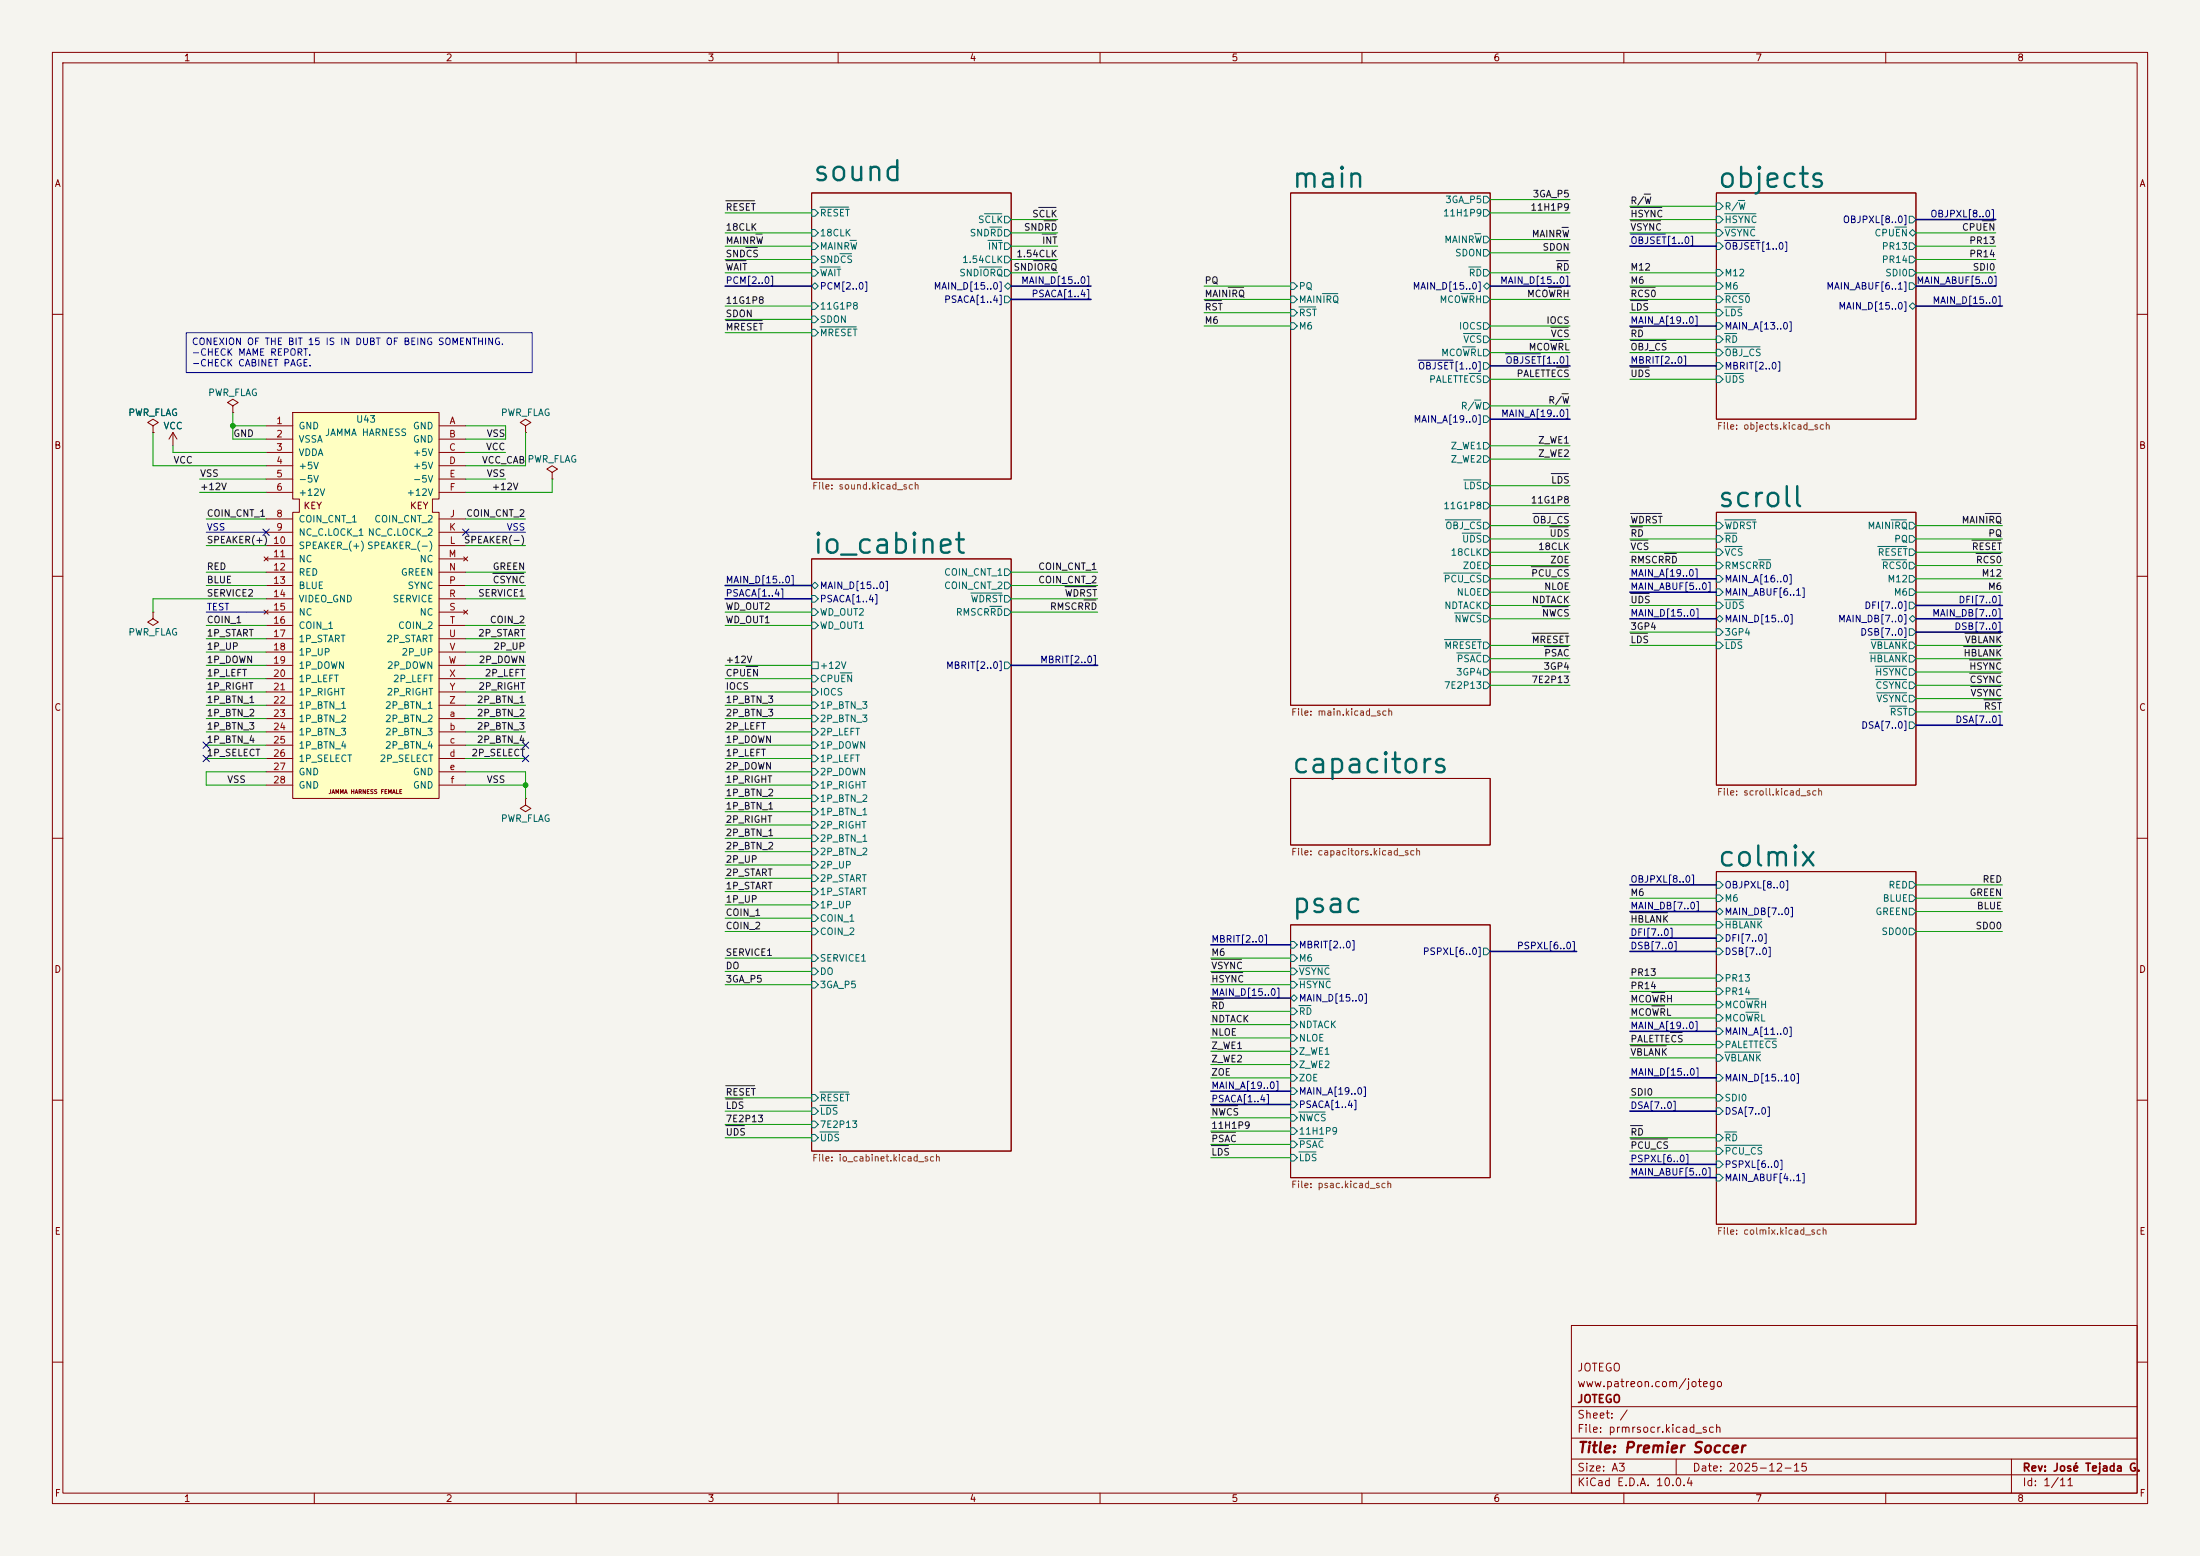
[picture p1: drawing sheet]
<svg xmlns="http://www.w3.org/2000/svg" width="420mm" height="297mm" viewBox="0 0 420 297" stroke-linecap="round" stroke-linejoin="round" font-family="sans-serif">
<path d="M0 0h420v297h-420z" fill="#f5f4ef" stroke="#f5f4ef" stroke-width=".19"/>
<g fill="none" stroke="#840000" stroke-width=".19">
<path d="M10 10h400v277h-400zM12 12h396v273h-396zM60 10v2M110 10v2M160 10v2M210 10v2M260 10v2M310 10v2M360 10v2M154.9 36.8h38.1v54.6h-38.1zM246.4 36.8h38.1v97.8h-38.1zM327.7 36.8h38.1v43.2h-38.1z"/>
<path d="M10 60h2M408 60h2M29.2 81.3l1-.7-1-.6-1 .6 1 .7v1.3M29.2 82.6h.1M33 82.6l-.7 1.2M33 82.6l.8 1.2M33 82.6v2.5M100.3 81.3l1-.7-1-.6-1 .6 1 .7v1.3M100.3 82.6h.1M105.4 90.2l1-.7-1-.6-1 .6 1 .7v1.2M105.4 91.4h.1M327.7 97.8h38.1v52.1h-38.1z"/>
<path d="M10 110h2M29.2 116.8v1.3l1 .6-1 .7-1-.7 1-.6M29.2 116.8h.1M154.9 106.7h38.1v113h-38.1zM408 110h2M10 160h2M100.3 152.4v1.3l1 .6-1 .6-1-.6 1-.6M100.3 152.4h.1M246.4 148.6h38.1v12.7h-38.1zM408 160h2M246.4 176.5h38.1v48.3h-38.1zM327.7 166.4h38.1v67.3h-38.1z"/>
<path d="M10 210h2M408 210h2M300 253h108v32h-108zM10 260h2M300 278.5h108M300 274.5h108M300 268.5h108M320 278.5v3M384 278.5v6.5M408 260h2M60 285v2M110 285v2"/>
<path d="M160 285v2M210 285v2M260 285v2M300 281.5h108M310 285v2M360 285v2"/>
</g>
<g fill="none" stroke="#006464" stroke-width=".19">
<path d="M156.5 39.5h5.5M283.2 37.5h.6l.7 .6-.7 .6h-.6zM327.7 38.7h.6l.6 .7-.6 .6h-.6zM331.8 38.3h1.2M154.9 40h.7l.6 .6-.6 .7h-.7zM154.9 43.8h.7l.6 .7-.6 .6h-.7zM154.9 54.6l.7-.6 .6 .6-.6 .6zM154.9 57.8h.7l.6 .6-.6 .7h-.7zM154.9 48.9h.7l.6 .6-.6 .7h-.7zM154.9 51.4h.7l.6 .7-.6 .6h-.7zM154.9 46.4h.7l.6 .6-.6 .6h-.7zM156.5 51h3.9"/>
<path d="M160.3 48.4h2.3M162.3 45.9h1.2M187 51h4.2M187.9 40.8h3.3M188.6 45.9h2.6M189 43.3h2.2M191.8 43.8h.6l.6 .7-.6 .6h-.6zM191.8 41.3h.6l.6 .6-.6 .6h-.6zM191.8 48.9h.6l.6 .6-.6 .7h-.6zM191.8 46.4h.6l.6 .6-.6 .6h-.6zM191.8 51.4h.6l.6 .7-.6 .6h-.6zM191.8 56.5h.6l.6 .7-.6 .6h-.6z"/>
<path d="M192.4 54l.6 .6-.6 .6-.6-.6zM246.4 56.5h.6l.6 .7-.6 .6h-.6zM246.4 54h.6l.6 .6-.6 .6h-.6zM246.4 59.1h.6l.6 .6-.6 .6h-.6zM248 58.6h3.2M252.4 56h3M278.9 56h2.5M280.4 51h2.3M281.5 44.6h1.2M283.2 51.4h.6l.7 .7-.7 .6h-.6zM283.2 56.5h.6l.7 .7-.7 .6h-.6zM283.2 40h.6l.7 .6-.7 .7h-.6z"/>
<path d="M283.2 45.1h.6l.7 .6-.7 .7h-.6zM283.2 47.6h.6l.7 .7-.7 .6h-.6zM283.8 54l.7 .6-.7 .6-.6-.6zM327.7 41.3h.6l.6 .6-.6 .6h-.6zM327.7 43.8h.6l.6 .7-.6 .6h-.6zM327.7 54h.6l.6 .6-.6 .6h-.6zM327.7 56.5h.6l.6 .7-.6 .6h-.6zM327.7 46.4h.6l.6 .6-.6 .6h-.6zM327.7 51.4h.6l.6 .7-.6 .6h-.6zM327.7 59.1h.6l.6 .6-.6 .6h-.6zM329.2 40.8h6M329.2 43.3h5.8"/>
<path d="M329.2 56h4.8M329.2 58.6h3.3M361.7 43.3h2.3M364.5 44.5l.6-.7 .7 .7-.7 .6zM364.5 46.4h.6l.7 .6-.7 .6h-.6zM364.5 48.9h.6l.7 .6-.7 .7h-.6zM364.5 41.3h.6l.7 .6-.7 .6h-.6zM364.5 51.4h.6l.7 .7-.7 .6h-.6zM364.5 58.4l.6-.6 .7 .6-.7 .7zM364.5 54h.6l.7 .6-.7 .6h-.6zM154.9 60.3h.7l.6 .7-.6 .6h-.7zM154.9 62.9h.7l.6 .6-.6 .6h-.7z"/>
<path d="M156.5 62.4h7M246.4 61.6h.6l.6 .6-.6 .7h-.6zM279.2 66.2h2.5M279.4 63.7h3.3M280.5 71.3h2.2M281.5 76.4h1.2M283.2 76.8h.6l.7 .7-.7 .6h-.6zM283.2 79.4h.6l.7 .6-.7 .6h-.6zM283.2 69.2h.6l.7 .7-.7 .6h-.6zM283.2 61.6h.6l.7 .6-.7 .7h-.6zM283.2 64.1h.6l.7 .7-.7 .6h-.6zM283.2 71.8h.6l.7 .6-.7 .6h-.6z"/>
<path d="M283.2 66.7h.6l.7 .6-.7 .6h-.6zM327.7 61.6h.6l.6 .6-.6 .7h-.6zM327.7 64.1h.6l.6 .7-.6 .6h-.6zM327.7 66.7h.6l.6 .6-.6 .6h-.6zM327.7 71.8h.6l.6 .6-.6 .6h-.6zM327.7 69.2h.6l.6 .7-.6 .6h-.6zM329.2 63.7h2.3M329.2 66.2h6.8M329.2 71.3h3.6M275.9 99.2h6.8M279.4 91.6h3.3M283.2 99.7h.6l.7 .6-.7 .7h-.6z"/>
<path d="M283.2 84.5h.6l.7 .6-.7 .6h-.6zM283.2 87h.6l.7 .6-.7 .7h-.6zM283.2 92.1h.6l.7 .6-.7 .6h-.6zM283.2 95.9h.6l.7 .6-.7 .7h-.6zM327.7 99.7h.6l.6 .6-.6 .7h-.6zM329.2 99.2h6M361 99.2h3M364.5 99.7h.6l.7 .6-.7 .7h-.6zM154.9 116.2h.7l.6 .6-.6 .7h-.7zM154.9 118.7h.7l.6 .7-.6 .6h-.7zM154.9 111.8l.7-.7 .6 .7-.6 .6zM154.9 113.7h.7l.6 .6-.6 .6h-.7z"/>
<path d="M185.3 113.2h5.9M189 115.7h2.2M191.8 111.1h.6l.6 .7-.6 .6h-.6zM191.8 108.6h.6l.6 .6-.6 .7h-.6zM191.8 113.7h.6l.6 .6-.6 .6h-.6zM191.8 116.2h.6l.6 .6-.6 .7h-.6zM275.6 109.4h7.1M277.7 117h5M279.1 101.8h3.6M283.2 102.2h.6l.7 .7-.7 .6h-.6zM283.2 112.4h.6l.7 .6-.7 .7h-.6zM283.2 114.9h.6l.7 .7-.7 .6h-.6z"/>
<path d="M283.2 104.8h.6l.7 .6-.7 .6h-.6zM283.2 109.9h.6l.7 .6-.7 .6h-.6zM283.2 107.3h.6l.7 .7-.7 .6h-.6zM283.2 117.5h.6l.7 .6-.7 .6h-.6zM327.7 109.9h.6l.6 .6-.6 .6h-.6zM327.7 104.8h.6l.6 .6-.6 .6h-.6zM327.7 107.3h.6l.6 .7-.6 .6h-.6zM327.7 102.2h.6l.6 .7-.6 .6h-.6zM327.7 114.9h.6l.6 .7-.6 .6h-.6zM327.7 112.4h.6l.6 .6-.6 .7h-.6zM327.7 118.1l.6-.6 .6 .6-.6 .6zM329.2 104.3h3.4"/>
<path d="M329.2 101.8h2.3M329.2 114.5h3.6M335.7 106.8h2.3M358.5 104.3h5.5M359.3 106.8h4.7M364.5 102.2h.6l.7 .7-.7 .6h-.6zM364.5 104.8h.6l.7 .6-.7 .6h-.6zM364.5 107.3h.6l.7 .7-.7 .6h-.6zM364.5 109.9h.6l.7 .6-.7 .6h-.6zM364.5 114.9h.6l.7 .7-.7 .6h-.6zM364.5 118.1l.6-.6 .7 .6-.7 .6zM364.5 112.4h.6l.7 .6-.7 .7h-.6z"/>
<path d="M154.9 126.4h1.3v1.2h-1.3zM154.9 131.4h.7l.6 .7-.6 .6h-.7zM154.9 134h.7l.6 .6-.6 .7h-.7zM154.9 136.5h.7l.6 .7-.6 .6h-.7zM154.9 139.1h.7l.6 .6-.6 .6h-.7zM154.9 128.9h.7l.6 .6-.6 .7h-.7zM160.4 128.4h2.2M191.8 126.4h.6l.6 .6-.6 .6h-.6zM275.7 122.1h7M278.1 124.6h4.6M283.2 122.6h.6l.7 .6-.7 .6h-.6zM283.2 125.1h.6l.7 .6-.7 .7h-.6z"/>
<path d="M283.2 127.6h.6l.7 .7-.7 .6h-.6zM283.2 130.2h.6l.7 .6-.7 .6h-.6zM327.7 120h.6l.6 .7-.6 .6h-.6zM327.7 122.6h.6l.6 .6-.6 .6h-.6zM329.2 122.1h3.3M356.9 124.6h7.1M357.1 122.1h6.9M358 127.2h6M358.1 129.7h5.9M358.2 132.2h5.8M360.8 134.8h3.2M364.5 122.6h.6l.7 .6-.7 .6h-.6z"/>
<path d="M364.5 132.7h.6l.7 .7-.7 .6h-.6zM364.5 125.1h.6l.7 .6-.7 .7h-.6zM364.5 120h.6l.7 .7-.7 .6h-.6zM364.5 127.6h.6l.7 .7-.7 .6h-.6zM364.5 130.2h.6l.7 .6-.7 .6h-.6zM364.5 137.8h.6l.7 .6-.7 .7h-.6zM364.5 135.3h.6l.7 .6-.7 .6h-.6zM154.9 141.6h.7l.6 .6-.6 .7h-.7zM154.9 144.1h.7l.6 .7-.6 .6h-.7zM154.9 146.7h.7l.6 .6-.6 .7h-.7zM154.9 149.2h.7l.6 .7-.6 .6h-.7zM154.9 151.8h.7l.6 .6-.6 .6h-.7z"/>
<path d="M154.9 154.3h.7l.6 .6-.6 .7h-.7zM154.9 156.8h.7l.6 .7-.6 .6h-.7zM154.9 159.4h.7l.6 .6-.6 .7h-.7zM154.9 161.9h.7l.6 .7-.6 .6h-.7zM154.9 164.5h.7l.6 .6-.6 .6h-.7zM154.9 167h.7l.6 .6-.6 .7h-.7zM154.9 169.5h.7l.6 .7-.6 .6h-.7zM154.9 172.1h.7l.6 .6-.6 .7h-.7zM154.9 174.6h.7l.6 .7-.6 .6h-.7zM154.9 177.2h.7l.6 .6-.6 .6h-.7zM246.4 179.7h.6l.6 .6-.6 .7h-.6zM327.7 168.3h.6l.6 .6-.6 .6h-.6z"/>
<path d="M327.7 170.8h.6l.6 .7-.6 .6h-.6zM327.7 175.9h.6l.6 .6-.6 .7h-.6zM327.7 178.4h.6l.6 .7-.6 .6h-.6zM327.7 174l.6-.6 .6 .6-.6 .6zM329.2 175.4h7.1M364.5 170.8h.6l.7 .7-.7 .6h-.6zM364.5 168.3h.6l.7 .6-.7 .6h-.6zM364.5 173.4h.6l.7 .6-.7 .6h-.6zM364.5 177.2h.6l.7 .6-.7 .6h-.6zM154.9 182.2h.7l.6 .7-.6 .6h-.7zM154.9 184.8h.7l.6 .6-.6 .7h-.7zM154.9 187.3h.7l.6 .7-.6 .6h-.7z"/>
<path d="M246.4 182.2h.6l.6 .7-.6 .6h-.6zM246.4 184.8h.6l.6 .6-.6 .7h-.6zM246.4 187.3h.6l.6 .7-.6 .6h-.6zM246.4 190.5l.6-.6 .6 .6-.6 .6zM246.4 192.4h.6l.6 .6-.6 .7h-.6zM246.4 194.9h.6l.6 .7-.6 .6h-.6zM246.4 197.5h.6l.6 .6-.6 .7h-.6zM248 184.3h5.7M248 186.9h5.9M248 191.9h2.3M283.2 181h.6l.7 .6-.7 .6h-.6zM327.7 186.1h.6l.6 .6-.6 .6h-.6z"/>
<path d="M327.7 188.6h.6l.6 .6-.6 .7h-.6zM327.7 196.2h.6l.6 .7-.6 .6h-.6zM327.7 198.8h.6l.6 .6-.6 .6h-.6zM327.7 181h.6l.6 .6-.6 .6h-.6zM327.7 193.7h.6l.6 .6-.6 .6h-.6zM327.7 191.1h.6l.6 .7-.6 .6h-.6zM333.3 193.2h2.5M333.3 190.7h2.5M336.9 198.3h2.2M154.9 208.9h.7l.6 .7-.6 .6h-.7zM154.9 214h.7l.6 .6-.6 .7h-.7zM154.9 211.5h.7l.6 .6-.6 .6h-.7z"/>
<path d="M154.9 216.5h.7l.6 .7-.6 .6h-.7zM156.5 208.4h5.5M156.5 211h3.3M156.5 216.1h3.6M246.4 200h.6l.6 .7-.6 .6h-.6zM246.4 205.1h.6l.6 .6-.6 .7h-.6zM246.4 202.6h.6l.6 .6-.6 .6h-.6zM246.4 207.6h.6l.6 .7-.6 .6h-.6zM246.4 210.2h.6l.6 .6-.6 .7h-.6zM246.4 212.7h.6l.6 .7-.6 .6h-.6zM246.4 215.3h.6l.6 .6-.6 .6h-.6zM246.4 217.8h.6l.6 .6-.6 .7h-.6z"/>
<path d="M248 212.3h5M248 217.3h4.6M248 219.9h3.2M327.7 208.9h.6l.6 .7-.6 .6h-.6zM327.7 201.3h.6l.6 .6-.6 .7h-.6zM327.7 211.5h.6l.6 .6-.6 .6h-.6zM327.7 216.5h.6l.6 .7-.6 .6h-.6zM327.7 219.1h.6l.6 .6-.6 .6h-.6zM327.7 205.1h.6l.6 .6-.6 .7h-.6zM329.2 216.1h2.3M329.2 200.8h6.9M329.2 218.6h7.1"/>
<path d="M246.4 220.3h.6l.6 .7-.6 .6h-.6zM327.7 221.6h.6l.6 .6-.6 .7h-.6zM327.7 224.2h.6l.6 .6-.6 .6h-.6z"/>
</g>
<path d="M329.2 45.9h6.7M270.7 68.7h6.7" fill="none" stroke="#000084" stroke-width=".19"/>
<path d="M55.9 78.7h27.9v16.6h-1.3v2.5h1.3v54.6h-27.9v-54.6h1.2v-2.5h-1.2z" fill="#ffffc2"/>
<g fill="none" stroke="#840000" stroke-width=".19">
<path d="M44.4 77.5l1.1-.7-1.1-.6-1 .6 1 .7v1.2M44.4 78.7h.1M55.9 78.7h27.9v16.6h-1.3v2.5h1.3v54.6h-27.9v-54.6h1.2v-2.5h-1.2zM29.2 82.6h.1M50.8 81.3h5.1M50.8 83.8h5.1M50.8 86.4h5.1M50.8 88.9h5.1M50.8 91.4h5.1M50.8 94h5.1M50.8 99.1h5.1M83.8 81.3h5.1"/>
<path d="M83.8 83.8h5.1M83.8 86.4h5.1M83.8 88.9h5.1M83.8 91.4h5.1M83.8 94h5.1M83.8 99.1h5.1M50.4 106.3l.8 .8M50.4 116.5l.8 .7M50.8 101.6h5.1M50.8 104.1h5.1M50.8 106.7h5.1M50.8 109.2h5.1"/>
<path d="M50.8 111.8h5.1M50.8 114.3h5.1M50.8 116.8h5.1M50.8 119.4h5.1M51.2 106.3l-.8 .8M51.2 116.5l-.8 .7M83.8 101.6h5.1M83.8 104.1h5.1M83.8 106.7h5.1M83.8 109.2h5.1M83.8 111.8h5.1M83.8 114.3h5.1"/>
<path d="M83.8 116.8h5.1M83.8 119.4h5.1M88.5 106.3l.8 .8M88.5 116.5l.8 .7M89.3 106.3l-.8 .8M89.3 116.5l-.8 .7M50.8 121.9h5.1M50.8 124.5h5.1M50.8 127h5.1M50.8 129.5h5.1M50.8 132.1h5.1M50.8 134.6h5.1"/>
<path d="M50.8 137.2h5.1M50.8 139.7h5.1M83.8 121.9h5.1M83.8 124.5h5.1M83.8 127h5.1M83.8 129.5h5.1M83.8 132.1h5.1M83.8 134.6h5.1M83.8 137.2h5.1M83.8 139.7h5.1M50.8 142.2h5.1M50.8 144.8h5.1"/>
<path d="M50.8 147.3h5.1M50.8 149.9h5.1M83.8 142.2h5.1M83.8 144.8h5.1M83.8 147.3h5.1M83.8 149.9h5.1"/>
</g>
<g fill="none" stroke="#0f0f0f" stroke-width=".19">
<path d="M138.6 38.3h5.4M198.3 39.6h3.3M311.3 39.6h6M313.9 37.1h1.2M138.6 49.8h3.8M142.4 47.2h2.2M144.3 44.7h1.2M197.3 49.8h4.3M199 44.7h2.6M199.3 42.1h2.3M230 57.4h3.2M234.5 54.8h2.9"/>
<path d="M295.6 54.8h2.5M297.1 49.8h2.3M298.2 43.4h1.2M311.3 42.1h5.7M311.3 54.8h4.7M311.3 57.4h3.2M378.4 42.1h2.3M138.6 61.2h6.9M295.9 65h2.5M296.1 62.5h3.3M297.2 70.1h2.2M298.2 75.2h1.2"/>
<path d="M311.3 62.5h2.3M311.3 65h6.7M311.3 70.1h3.5M292.6 98h6.8M296.1 90.4h3.3M311.3 98h5.9M379 98h2.9M94.1 109.4h5.9M203.3 112h5.9M206.9 114.5h2.3M292.3 108.2h7.1M294.4 115.8h5"/>
<path d="M295.8 100.6h3.6M311.3 100.6h2.3M311.3 103.1h3.3M311.3 113.3h3.5M317.7 105.6h2.3M376.4 103.1h5.5M377.2 105.6h4.7M142.4 127.2h2.3M292.4 120.9h7M294.8 123.4h4.6M311.3 120.9h3.2M374.9 123.4h7"/>
<path d="M375.1 120.9h6.8M376 126h5.9M376 128.5h5.9M376.2 131h5.7M378.7 133.6h3.2M311.3 174.2h7M231.3 183.1h5.7M231.3 190.7h2.3M231.3 185.6h5.9M311.3 199.6h6.8M315.3 192h2.5M315.3 189.5h2.5"/>
<path d="M318.9 197.1h2.2M138.6 214.9h3.5M138.6 207.2h5.4M138.6 209.8h3.2M231.3 218.7h3.2M231.3 216.1h4.6M231.3 211h5M311.3 214.9h2.3M311.3 217.4h7"/>
</g>
<g fill="none" stroke="#000084" stroke-width=".19">
<path d="M311.3 44.7h6.6M287.4 67.5h6.7M50.2 101l1.2 1.2M51.4 101l-1.2 1.2M88.3 101l1.2 1.2M89.5 101l-1.2 1.2M38.8 141.6l1.2 1.2M38.8 144.2l1.2 1.2M40 141.6l-1.2 1.2M40 144.2l-1.2 1.2M99.7 144.2l1.2 1.2M99.7 141.6l1.2 1.2"/>
<path d="M100.9 144.2l-1.2 1.2M100.9 141.6l-1.2 1.2"/>
</g>
<path d="M35.6 63.5h66v7.6h-66zM39.4 101.6h11.4M39.4 116.8h11.4M88.9 101.6h11.4" fill="none" stroke="#0000c2" stroke-width=".19"/>
<g fill="none" stroke="#000084" stroke-width=".3">
<path d="M138.4 54.6h16.5M193 54.6h15.3M193 57.2h15.3M284.5 54.6h15.2M311.1 47h16.6M365.8 41.9h15.2M365.8 58.4h16.5M365.8 54.6h15.2M284.5 69.9h15.2M311.1 69.9h16.6M311.1 62.2h16.6M284.5 80h15.2"/>
<path d="M138.4 114.3h16.5M138.4 111.8h16.5M311.1 113h16.6M311.1 118.1h16.6M311.1 110.5h16.6M365.8 118.1h16.5M365.8 115.6h16.5M193 127h16.5M365.8 138.4h16.5M365.8 120.7h16.5M311.1 168.9h16.6M311.1 174h16.6"/>
<path d="M311.1 179.1h16.6M231.1 180.3h15.3M231.1 190.5h15.3M284.5 181.6h16.5M311.1 196.9h16.6M311.1 181.6h16.6M231.1 208.3h15.3M231.1 210.8h15.3M311.1 205.7h16.6M311.1 212.1h16.6M311.1 224.8h16.6M311.1 222.2h16.6"/>
</g>
<g fill="none" stroke="#009600" stroke-width=".19">
<path d="M284.5 38.1h15.2M311.1 39.4h16.6M138.4 44.5h16.5M138.4 52.1h16.5M138.4 40.6h16.5M138.4 58.4h16.5M138.4 47h16.5M138.4 49.5h16.5M193 44.5h8.9M193 52.1h8.9M193 41.9h8.9M193 47h8.9"/>
<path d="M193 49.5h8.9M229.9 57.2h16.5M229.9 59.7h16.5M229.9 54.6h16.5M284.5 48.3h15.2M284.5 57.2h15.2M284.5 52.1h15.2M284.5 40.6h15.2M284.5 45.7h15.2M311.1 44.5h16.6M311.1 57.2h16.6M311.1 52.1h16.6"/>
<path d="M311.1 41.9h16.6M311.1 59.7h16.6M311.1 54.6h16.6M365.8 44.5h15.2M365.8 52.1h15.2M365.8 47h15.2M365.8 49.5h15.2M44.4 78.7v5.1h6.4M138.4 63.5h16.5M138.4 61h16.5M229.9 62.2h16.5M284.5 64.8h15.2"/>
<path d="M284.5 62.2h15.2M284.5 72.4h15.2M284.5 77.5h15.2M284.5 67.3h15.2M311.1 64.8h16.6M311.1 72.4h16.6M311.1 67.3h16.6M29.2 82.6v6.3h21.6M33 85.1v1.3h17.8M38.1 91.4h12.7M38.1 94h12.7M39.4 99.1h11.4"/>
<path d="M44.4 81.3h6.4M88.9 81.3h7.6v2.5h-7.6M88.9 91.4h7.6M88.9 99.1h11.4M88.9 86.4h7.6M100.3 82.6v6.3h-11.4M105.4 91.4v2.6h-16.5M284.5 87.6h15.2M284.5 85.1h15.2M284.5 92.7h15.2M284.5 96.5h15.2M39.4 111.8h11.4"/>
<path d="M39.4 109.2h11.4M39.4 119.4h11.4M39.4 104.1h11.4M50.8 114.3h-21.6v2.5M88.9 114.3h11.4M88.9 111.8h11.4M88.9 109.2h11.4M88.9 119.4h11.4M88.9 104.1h11.4M138.4 119.4h16.5M138.4 116.8h16.5M193 114.3h16.5"/>
<path d="M193 111.8h16.5M193 109.2h16.5M193 116.8h16.5M284.5 113h15.2M284.5 105.4h15.2M284.5 108h15.2M284.5 110.5h15.2M284.5 102.9h15.2M284.5 100.3h15.2M284.5 115.6h15.2M284.5 118.1h15.2M311.1 105.4h16.6"/>
<path d="M311.1 108h16.6M311.1 102.9h16.6M311.1 100.3h16.6M311.1 115.6h16.6M365.8 113h16.5M365.8 105.4h16.5M365.8 108h16.5M365.8 110.5h16.5M365.8 102.9h16.5M365.8 100.3h16.5M39.4 139.7h11.4M39.4 121.9h11.4"/>
<path d="M39.4 129.5h11.4M39.4 124.5h11.4M39.4 127h11.4M39.4 137.2h11.4M39.4 132.1h11.4M39.4 134.6h11.4M88.9 139.7h11.4M88.9 121.9h11.4M88.9 129.5h11.4M88.9 124.5h11.4M88.9 127h11.4M88.9 137.2h11.4"/>
<path d="M88.9 132.1h11.4M88.9 134.6h11.4M138.4 139.7h16.5M138.4 129.5h16.5M138.4 127h16.5M138.4 137.2h16.5M138.4 132.1h16.5M138.4 134.6h16.5M284.5 130.8h15.2M284.5 125.7h15.2M284.5 128.3h15.2M284.5 123.2h15.2"/>
<path d="M311.1 123.2h16.6M311.1 120.7h16.6M365.8 130.8h16.5M365.8 125.7h16.5M365.8 128.3h16.5M365.8 123.2h16.5M365.8 135.9h16.5M365.8 133.4h16.5M39.4 144.8h11.4M39.4 142.2h11.4M50.8 147.3h-11.4v2.6h11.4M88.9 149.9h11.4"/>
<path d="M88.9 144.8h11.4M88.9 147.3h11.4v5.1M88.9 142.2h11.4M138.4 149.9h16.5M138.4 144.8h16.5M138.4 147.3h16.5M138.4 142.2h16.5M138.4 154.9h16.5M138.4 157.5h16.5M138.4 152.4h16.5M138.4 172.7h16.5M138.4 167.6h16.5"/>
<path d="M138.4 165.1h16.5M138.4 170.2h16.5M138.4 175.3h16.5M138.4 177.8h16.5M138.4 160h16.5M138.4 162.6h16.5M311.1 171.5h16.6M311.1 176.5h16.6M365.8 177.8h16.5M365.8 171.5h16.5M365.8 174h16.5M365.8 168.9h16.5"/>
<path d="M138.4 182.9h16.5M138.4 185.4h16.5M138.4 188h16.5M231.1 182.9h15.3M231.1 185.4h15.3M231.1 188h15.3M231.1 193h15.3M231.1 195.6h15.3M231.1 198.1h15.3M311.1 186.7h16.6M311.1 191.8h16.6M311.1 189.2h16.6"/>
<path d="M311.1 194.3h16.6M311.1 199.4h16.6M138.4 209.6h16.5M138.4 214.6h16.5M138.4 212.1h16.5M138.4 217.2h16.5M231.1 213.4h15.3M231.1 218.4h15.3M231.1 215.9h15.3M231.1 200.7h15.3M231.1 203.2h15.3M231.1 205.7h15.3"/>
<path d="M311.1 209.6h16.6M311.1 217.2h16.6M311.1 219.7h16.6M311.1 201.9h16.6M231.1 221h15.3"/>
</g>
<g fill="#009600" stroke="#009600" stroke-width=".19">
<circle cx="100.3" cy="149.9" r=".46"/>
<circle cx="44.4" cy="81.3" r=".46"/>
</g>
<g font-size="3.8" fill="#006464">
<text x="154.9" y="35.5">sound</text>
<text x="246.4" y="36.8">main</text>
<text x="327.7" y="36.8">objects</text>
<text x="327.7" y="97.8">scroll</text>
<text x="154.9" y="106.7">io_cabinet</text>
<text x="246.4" y="148.6">capacitors</text>
<text x="327.7" y="166.3">colmix</text>
<text x="246.4" y="175.2">psac</text>
</g>
<text font-size="2" fill="#840000" x="301" y="277.8">Title: Premier Soccer</text>
<g font-size="1.5" fill="#840000">
<text x="301" y="262.1">JOTEGO</text>
<text x="301" y="268.1">JOTEGO</text>
<text x="301" y="265.1">www.patreon.com/jotego</text>
<text x="301" y="273.8">File: prmrsocr.kicad_sch</text>
<text x="301" y="271.1">Sheet: /</text>
<text x="301" y="281.2">Size: A3</text>
<text x="323" y="281.2">Date: 2025-12-15</text>
<text x="386" y="281.2">Rev: José Tejada G.</text>
<text x="301" y="284">KiCad E.D.A. 10.0.4</text>
<text x="386" y="284">Id: 1/11</text>
</g>
<g font-size="1.3" fill="#840000">
<text x="35" y="12">1</text>
<text x="85" y="12">2</text>
<text x="135" y="12">3</text>
<text x="185" y="12">4</text>
<text x="235" y="12">5</text>
<text x="285" y="12">6</text>
<text x="335" y="12">7</text>
<text x="385" y="12">8</text>
<text x="10.3" y="36">A</text>
<text x="408.3" y="36">A</text>
<text x="10.3" y="86">B</text>
<text x="408.2" y="86">B</text>
<text x="57.8" y="97.5">KEY</text>
<text x="78.2" y="97.5">KEY</text>
<text x="10.3" y="136">C</text>
<text x="408.2" y="136">C</text>
<text x="10.3" y="186">D</text>
<text x="408.2" y="186">D</text>
<text x="10.3" y="236">E</text>
<text x="408.3" y="236">E</text>
<text x="10.3" y="286">F</text>
<text x="35" y="287">1</text>
<text x="85" y="287">2</text>
<text x="135" y="287">3</text>
<text x="185" y="287">4</text>
<text x="235" y="287">5</text>
<text x="285" y="287">6</text>
<text x="335" y="287">7</text>
<text x="385" y="287">8</text>
<text x="408.3" y="286">F</text>
</g>
<g font-size="1.3" fill="#0f0f0f">
<text x="138.4" y="40.5">RESET</text>
<text x="196.9" y="41.8">SCLK</text>
<text x="292.1" y="40.5">11H1P9</text>
<text x="292.5" y="38">3GA_P5</text>
<text x="311.1" y="41.8">HSYNC</text>
<text x="311.1" y="39.2">R/W</text>
<text x="138.4" y="44.3">18CLK</text>
<text x="138.4" y="46.9">MAINRW</text>
<text x="195.4" y="44.3">SNDRD</text>
<text x="198.8" y="46.9">INT</text>
<text x="292.3" y="45.6">MAINRW</text>
<text x="311.1" y="44.3">VSYNC</text>
<text x="374.4" y="44.3">CPUEN</text>
<text x="375.8" y="46.9">PR13</text>
<text x="138.4" y="49.4">SNDCS</text>
<text x="138.4" y="51.9">WAIT</text>
<text x="193.4" y="51.9">SNDIORQ</text>
<text x="193.9" y="49.4">1.54CLK</text>
<text x="294.4" y="48.1">SDON</text>
<text x="297" y="51.9">RD</text>
<text x="311.1" y="51.9">M12</text>
<text x="375.8" y="49.4">PR14</text>
<text x="376.5" y="51.9">SDI0</text>
<text x="138.4" y="58.3">11G1P8</text>
<text x="229.9" y="57">MAINIRQ</text>
<text x="229.9" y="59.6">RST</text>
<text x="229.9" y="54.5">PQ</text>
<text x="291.4" y="57">MCOWRH</text>
<text x="311.1" y="59.6">LDS</text>
<text x="311.1" y="54.5">M6</text>
<text x="311.1" y="57">RCS0</text>
<text x="138.4" y="60.8">SDON</text>
<text x="138.4" y="63.4">MRESET</text>
<text x="229.9" y="62.1">M6</text>
<text x="295.1" y="62.1">IOCS</text>
<text x="295.9" y="64.6">VCS</text>
<text x="311.1" y="64.6">RD</text>
<text x="291.7" y="67.2">MCOWRL</text>
<text x="311.1" y="67.2">OBJ_CS</text>
<text x="289.4" y="72.3">PALETTECS</text>
<text x="295.5" y="77.3">R/W</text>
<text x="311.1" y="72.3">UDS</text>
<text x="44.4" y="83.7">GND</text>
<text x="92.8" y="83.7">VSS</text>
<text x="33" y="88.8">VCC</text>
<text x="91.9" y="88.8">VCC_CAB</text>
<text x="92.7" y="86.2">VCC</text>
<text x="293.5" y="87.5">Z_WE2</text>
<text x="293.5" y="85">Z_WE1</text>
<text x="38.1" y="93.9">+12V</text>
<text x="38.1" y="91.3">VSS</text>
<text x="92.8" y="91.3">VSS</text>
<text x="93.8" y="93.9">+12V</text>
<text x="296" y="92.6">LDS</text>
<text x="39.4" y="98.9">COIN_CNT_1</text>
<text x="88.9" y="98.9">COIN_CNT_2</text>
<text x="292.1" y="96.4">11G1P8</text>
<text x="292.5" y="100.2">OBJ_CS</text>
<text x="311.1" y="100.2">WDRST</text>
<text x="374.4" y="100.2">MAINIRQ</text>
<text x="39.4" y="104">SPEAKER(+) 10</text>
<text x="88.5" y="104">SPEAKER(-)</text>
<text x="293.5" y="105.3">18CLK</text>
<text x="295.7" y="102.7">UDS</text>
<text x="295.8" y="107.8">ZOE</text>
<text x="311.1" y="105.3">VCS</text>
<text x="311.1" y="107.8">RMSCRRD</text>
<text x="311.1" y="102.7">RD</text>
<text x="376.3" y="105.3">RESET</text>
<text x="377.1" y="107.8">RCS0</text>
<text x="379.5" y="102.7">PQ</text>
<text x="39.4" y="109.1">RED</text>
<text x="39.4" y="111.6">BLUE</text>
<text x="94" y="111.6">CSYNC</text>
<text x="94" y="109.1">GREEN</text>
<text x="198.1" y="111.6">COIN_CNT_2</text>
<text x="198.1" y="109.1">COIN_CNT_1</text>
<text x="292.2" y="110.4">PCU_CS</text>
<text x="294.7" y="112.9">NLOE</text>
<text x="378.2" y="110.4">M12</text>
<text x="379.4" y="112.9">M6</text>
<text x="39.4" y="114.2">SERVICE2</text>
<text x="39.4" y="119.3">COIN_1</text>
<text x="91.2" y="114.2">SERVICE1</text>
<text x="93.4" y="119.3">COIN_2</text>
<text x="138.4" y="119.3">WD_OUT1</text>
<text x="138.4" y="116.7">WD_OUT2</text>
<text x="200.3" y="116.7">RMSCRRD</text>
<text x="203.2" y="114.2">WDRST</text>
<text x="292.3" y="115.4">NDTACK</text>
<text x="294.3" y="118">NWCS</text>
<text x="311.1" y="115.4">UDS</text>
<text x="39.4" y="121.8">1P_START</text>
<text x="39.4" y="124.3">1P_UP</text>
<text x="91.2" y="121.8">2P_START</text>
<text x="94.1" y="124.3">2P_UP</text>
<text x="292.3" y="123.1">MRESET</text>
<text x="294.7" y="125.6">PSAC</text>
<text x="311.1" y="120.5">3GP4</text>
<text x="311.1" y="123.1">LDS</text>
<text x="374.7" y="125.6">HBLANK</text>
<text x="375" y="123.1">VBLANK</text>
<text x="39.4" y="126.9">1P_DOWN</text>
<text x="39.4" y="129.4">1P_LEFT</text>
<text x="39.4" y="132">1P_RIGHT</text>
<text x="91.2" y="132">2P_RIGHT</text>
<text x="91.3" y="126.9">2P_DOWN</text>
<text x="92.4" y="129.4">2P_LEFT</text>
<text x="138.4" y="129.4">CPUEN</text>
<text x="138.4" y="126.9">+12V</text>
<text x="138.4" y="132">IOCS</text>
<text x="292.3" y="130.7">7E2P13</text>
<text x="294.6" y="128.1">3GP4</text>
<text x="375.8" y="128.1">HSYNC</text>
<text x="375.9" y="130.7">CSYNC</text>
<text x="39.4" y="134.5">1P_BTN_1</text>
<text x="39.4" y="137">1P_BTN_2</text>
<text x="90.9" y="137">2P_BTN_2</text>
<text x="90.9" y="134.5">2P_BTN_1</text>
<text x="138.4" y="134.5">1P_BTN_3</text>
<text x="138.4" y="137">2P_BTN_3</text>
<text x="376.1" y="133.2">VSYNC</text>
<text x="378.6" y="135.8">RST</text>
<text x="39.4" y="139.6">1P_BTN_3</text>
<text x="39.4" y="142.1">1P_BTN_4</text>
<text x="90.9" y="139.6">2P_BTN_3</text>
<text x="90.9" y="142.1">2P_BTN_4</text>
<text x="138.4" y="142.1">1P_DOWN</text>
<text x="138.4" y="139.6">2P_LEFT</text>
<text x="39.4" y="144.7">1P_SELECT</text>
<text x="43.3" y="149.7">VSS</text>
<text x="89.9" y="144.7">2P_SELECT</text>
<text x="92.8" y="149.7">VSS</text>
<text x="138.4" y="147.2">2P_DOWN</text>
<text x="138.4" y="149.7">1P_RIGHT</text>
<text x="138.4" y="144.7">1P_LEFT</text>
<text x="138.4" y="152.3">1P_BTN_2</text>
<text x="138.4" y="154.8">1P_BTN_1</text>
<text x="138.4" y="159.9">2P_BTN_1</text>
<text x="138.4" y="157.4">2P_RIGHT</text>
<text x="138.4" y="162.4">2P_BTN_2</text>
<text x="138.4" y="167.5">2P_START</text>
<text x="138.4" y="165">2P_UP</text>
<text x="138.4" y="170.1">1P_START</text>
<text x="138.4" y="172.6">1P_UP</text>
<text x="311.1" y="171.3">M6</text>
<text x="375.9" y="171.3">GREEN</text>
<text x="377.3" y="173.9">BLUE</text>
<text x="378.4" y="168.8">RED</text>
<text x="138.4" y="177.7">COIN_2</text>
<text x="138.4" y="175.1">COIN_1</text>
<text x="311.1" y="176.4">HBLANK</text>
<text x="377" y="177.7">SDO0</text>
<text x="138.4" y="182.8">SERVICE1</text>
<text x="138.4" y="185.3">DO</text>
<text x="231.1" y="185.3">VSYNC</text>
<text x="231.1" y="182.8">M6</text>
<text x="138.4" y="187.8">3GA_P5</text>
<text x="231.1" y="187.8">HSYNC</text>
<text x="311.1" y="189.1">PR14</text>
<text x="311.1" y="186.6">PR13</text>
<text x="311.1" y="191.6">MCOWRH</text>
<text x="231.1" y="192.9">RD</text>
<text x="231.1" y="195.5">NDTACK</text>
<text x="231.1" y="198">NLOE</text>
<text x="311.1" y="194.2">MCOWRL</text>
<text x="231.1" y="203.1">Z_WE2</text>
<text x="231.1" y="200.5">Z_WE1</text>
<text x="311.1" y="201.8">VBLANK</text>
<text x="311.1" y="199.3">PALETTECS</text>
<text x="138.4" y="209.4">RESET</text>
<text x="231.1" y="205.6">ZOE</text>
<text x="311.1" y="209.4">SDI0</text>
<text x="138.4" y="214.5">7E2P13</text>
<text x="138.4" y="212">LDS</text>
<text x="231.1" y="215.8">11H1P9</text>
<text x="231.1" y="213.2">NWCS</text>
<text x="138.4" y="217">UDS</text>
<text x="231.1" y="220.9">LDS</text>
<text x="231.1" y="218.3">PSAC</text>
<text x="311.1" y="217">RD</text>
<text x="311.1" y="219.6">PCU_CS</text>
</g>
<g font-size="1.3" fill="#006464">
<text x="156.4" y="41.6">RESET</text>
<text x="275.4" y="41.6">11H1P9</text>
<text x="275.8" y="39.1">3GA_P5</text>
<text x="329.1" y="40.3">R/W</text>
<text x="156.4" y="45.4">18CLK</text>
<text x="156.4" y="48">MAINRW</text>
<text x="185" y="45.4">SNDRD</text>
<text x="186.6" y="42.9">SCLK</text>
<text x="188.5" y="48">INT</text>
<text x="275.6" y="46.7">MAINRW</text>
<text x="329.1" y="42.9">HSYNC</text>
<text x="329.1" y="45.4">VSYNC</text>
<text x="357.7" y="45.4">CPUEN</text>
<text x="359.1" y="48">PR13</text>
<text x="156.4" y="50.5">SNDCS</text>
<text x="156.4" y="53">WAIT</text>
<text x="183" y="53">SNDIORQ</text>
<text x="183.6" y="50.5">1.54CLK</text>
<text x="277.7" y="49.2">SDON</text>
<text x="280.3" y="53">RD</text>
<text x="329.1" y="53">M12</text>
<text x="359.1" y="50.5">PR14</text>
<text x="359.8" y="53">SDI0</text>
<text x="156.4" y="59.4">11G1P8</text>
<text x="247.8" y="58.1">MAINIRQ</text>
<text x="247.8" y="55.6">PQ</text>
<text x="274.7" y="58.1">MCOWRH</text>
<text x="329.1" y="55.6">M6</text>
<text x="329.1" y="58.1">RCS0</text>
<text x="156.4" y="61.9">SDON</text>
<text x="156.4" y="64.5">MRESET</text>
<text x="247.8" y="60.7">RST</text>
<text x="247.8" y="63.2">M6</text>
<text x="278.4" y="63.2">IOCS</text>
<text x="279.2" y="65.7">VCS</text>
<text x="329.1" y="65.7">RD</text>
<text x="329.1" y="60.7">LDS</text>
<text x="275" y="68.3">MCOWRL</text>
<text x="329.1" y="68.3">OBJ_CS</text>
<text x="39.6" y="75.9">PWR_FLAG</text>
<text x="272.7" y="73.4">PALETTECS</text>
<text x="329.1" y="73.4">UDS</text>
<text x="24.4" y="79.7">PWR_FLAG</text>
<text x="31.1" y="82.3">VCC</text>
<text x="56.9" y="82.3">GND</text>
<text x="61.9" y="83.5">JAMMA HARNESS</text>
<text x="67.9" y="81">U43</text>
<text x="78.7" y="82.3">GND</text>
<text x="95.5" y="79.7">PWR_FLAG</text>
<text x="278.8" y="78.4">R/W</text>
<text x="56.9" y="84.8">VSSA</text>
<text x="56.9" y="87.3">VDDA</text>
<text x="56.9" y="89.9">+5V</text>
<text x="78.7" y="84.8">GND</text>
<text x="78.7" y="87.3">+5V</text>
<text x="78.7" y="89.9">+5V</text>
<text x="100.6" y="88.6">PWR_FLAG</text>
<text x="276.8" y="86.1">Z_WE1</text>
<text x="276.8" y="88.6">Z_WE2</text>
<text x="56.9" y="92.4">-5V</text>
<text x="56.9" y="95">+12V</text>
<text x="77.5" y="95">+12V</text>
<text x="78.7" y="92.4">-5V</text>
<text x="279.3" y="93.7">LDS</text>
<text x="56.9" y="100">COIN_CNT_1</text>
<text x="71.4" y="100">COIN_CNT_2</text>
<text x="275.4" y="97.5">11G1P8</text>
<text x="275.8" y="101.3">OBJ_CS</text>
<text x="329.1" y="101.3">WDRST</text>
<text x="356.4" y="101.3">MAINIRQ</text>
<text x="56.9" y="102.6">NC_C.LOCK_1 NC_C.LOCK_2</text>
<text x="56.9" y="105.1">SPEAKER_(+) SPEAKER_(-)</text>
<text x="56.9" y="107.7">NC</text>
<text x="80" y="107.7">NC</text>
<text x="276.8" y="106.4">18CLK</text>
<text x="279" y="103.8">UDS</text>
<text x="329.1" y="106.4">VCS</text>
<text x="329.1" y="103.8">RD</text>
<text x="358.4" y="106.4">RESET</text>
<text x="361.5" y="103.8">PQ</text>
<text x="56.9" y="110.2">RED</text>
<text x="56.9" y="112.7">BLUE</text>
<text x="76.4" y="110.2">GREEN</text>
<text x="77.7" y="112.7">SYNC</text>
<text x="180.1" y="112.7">COIN_CNT_2</text>
<text x="180.1" y="110.2">COIN_CNT_1</text>
<text x="275.5" y="111.5">PCU_CS</text>
<text x="279.1" y="108.9">ZOE</text>
<text x="329.1" y="108.9">RMSCRRD</text>
<text x="359.1" y="108.9">RCS0</text>
<text x="360.2" y="111.5">M12</text>
<text x="56.9" y="115.3">VIDEO_GND</text>
<text x="56.9" y="117.8">NC</text>
<text x="74.9" y="115.3">SERVICE</text>
<text x="80" y="117.8">NC</text>
<text x="156.4" y="117.8">WD_OUT2</text>
<text x="182.4" y="117.8">RMSCRRD</text>
<text x="185.2" y="115.3">WDRST</text>
<text x="275.6" y="116.5">NDTACK</text>
<text x="277.6" y="119.1">NWCS</text>
<text x="278" y="114">NLOE</text>
<text x="329.1" y="116.5">UDS</text>
<text x="361.4" y="114">M6</text>
<text x="24.4" y="121.6">PWR_FLAG</text>
<text x="56.9" y="120.4">COIN_1</text>
<text x="56.9" y="122.9">1P_START</text>
<text x="56.9" y="125.4">1P_UP</text>
<text x="73.7" y="122.9">2P_START</text>
<text x="75.9" y="120.4">COIN_2</text>
<text x="76.6" y="125.4">2P_UP</text>
<text x="156.4" y="120.4">WD_OUT1</text>
<text x="275.6" y="124.2">MRESET</text>
<text x="329.1" y="121.6">3GP4</text>
<text x="329.1" y="124.2">LDS</text>
<text x="357" y="124.2">VBLANK</text>
<text x="56.9" y="128">1P_DOWN</text>
<text x="56.9" y="130.5">1P_LEFT</text>
<text x="73.8" y="128">2P_DOWN</text>
<text x="74.9" y="130.5">2P_LEFT</text>
<text x="156.4" y="128">+12V</text>
<text x="156.4" y="130.5">CPUEN</text>
<text x="275.6" y="131.8">7E2P13</text>
<text x="277.9" y="129.2">3GP4</text>
<text x="278" y="126.7">PSAC</text>
<text x="356.8" y="126.7">HBLANK</text>
<text x="357.9" y="129.2">HSYNC</text>
<text x="357.9" y="131.8">CSYNC</text>
<text x="56.9" y="133.1">1P_RIGHT</text>
<text x="56.9" y="135.6">1P_BTN_1</text>
<text x="73.4" y="135.6">2P_BTN_1</text>
<text x="73.7" y="133.1">2P_RIGHT</text>
<text x="156.4" y="133.1">IOCS</text>
<text x="156.4" y="135.6">1P_BTN_3</text>
<text x="358.1" y="134.3">VSYNC</text>
<text x="360.6" y="136.9">RST</text>
<text x="56.9" y="138.1">1P_BTN_2</text>
<text x="56.9" y="140.7">1P_BTN_3</text>
<text x="56.9" y="143.2">1P_BTN_4</text>
<text x="73.4" y="138.1">2P_BTN_2</text>
<text x="73.4" y="140.7">2P_BTN_3</text>
<text x="73.4" y="143.2">2P_BTN_4</text>
<text x="156.4" y="138.1">2P_BTN_3</text>
<text x="156.4" y="140.7">2P_LEFT</text>
<text x="156.4" y="143.2">1P_DOWN</text>
<text x="56.9" y="145.8">1P_SELECT</text>
<text x="56.9" y="148.3">GND</text>
<text x="72.4" y="145.8">2P_SELECT</text>
<text x="78.7" y="148.3">GND</text>
<text x="156.4" y="145.8">1P_LEFT</text>
<text x="156.4" y="148.3">2P_DOWN</text>
<text x="56.9" y="150.8">GND</text>
<text x="78.7" y="150.8">GND</text>
<text x="156.4" y="150.8">1P_RIGHT</text>
<text x="156.4" y="153.4">1P_BTN_2</text>
<text x="156.4" y="155.9">1P_BTN_1</text>
<text x="95.5" y="157.2">PWR_FLAG</text>
<text x="156.4" y="158.5">2P_RIGHT</text>
<text x="156.4" y="161">2P_BTN_1</text>
<text x="156.4" y="163.5">2P_BTN_2</text>
<text x="156.4" y="166.1">2P_UP</text>
<text x="156.4" y="168.6">2P_START</text>
<text x="156.4" y="171.2">1P_START</text>
<text x="156.4" y="173.7">1P_UP</text>
<text x="329.1" y="172.4">M6</text>
<text x="359.3" y="172.4">BLUE</text>
<text x="360.4" y="169.9">RED</text>
<text x="156.4" y="176.2">COIN_1</text>
<text x="156.4" y="178.8">COIN_2</text>
<text x="329.1" y="177.5">HBLANK</text>
<text x="357.9" y="175">GREEN</text>
<text x="359.1" y="178.8">SDO0</text>
<text x="156.4" y="183.9">SERVICE1</text>
<text x="247.8" y="183.9">M6</text>
<text x="156.4" y="186.4">DO</text>
<text x="156.4" y="188.9">3GA_P5</text>
<text x="247.8" y="186.4">VSYNC</text>
<text x="247.8" y="188.9">HSYNC</text>
<text x="329.1" y="187.7">PR13</text>
<text x="329.1" y="190.2">PR14</text>
<text x="247.8" y="194">RD</text>
<text x="247.8" y="196.6">NDTACK</text>
<text x="329.1" y="195.3">MCOWRL</text>
<text x="329.1" y="192.7">MCOWRH</text>
<text x="247.8" y="199.1">NLOE</text>
<text x="247.8" y="201.6">Z_WE1</text>
<text x="329.1" y="200.4">PALETTECS</text>
<text x="329.1" y="202.9">VBLANK</text>
<text x="247.8" y="206.7">ZOE</text>
<text x="247.8" y="204.2">Z_WE2</text>
<text x="156.4" y="210.5">RESET</text>
<text x="156.4" y="215.6">7E2P13</text>
<text x="156.4" y="213.1">LDS</text>
<text x="247.8" y="214.3">NWCS</text>
<text x="329.1" y="210.5">SDI0</text>
<text x="156.4" y="218.1">UDS</text>
<text x="247.8" y="216.9">11H1P9</text>
<text x="247.8" y="219.4">PSAC</text>
<text x="247.8" y="222">LDS</text>
<text x="329.1" y="218.1">RD</text>
<text x="329.1" y="220.7">PCU_CS</text>
</g>
<g font-size="1.3" fill="#000084">
<text x="368.4" y="41.8">OBJPXL[8..0]</text>
<text x="311.1" y="46.9">OBJSET[1..0]</text>
<text x="329.1" y="48">OBJSET[1..0]</text>
<text x="351.7" y="42.9">OBJPXL[8..0]</text>
<text x="138.4" y="54.5">PCM[2..0]</text>
<text x="156.4" y="55.6">PCM[2..0]</text>
<text x="178.1" y="55.6">MAIN_D[15..0]</text>
<text x="180.1" y="58.1">PSACA[1..4]</text>
<text x="194.8" y="54.5">MAIN_D[15..0]</text>
<text x="196.8" y="57">PSACA[1..4]</text>
<text x="269.6" y="55.6">MAIN_D[15..0]</text>
<text x="286.3" y="54.5">MAIN_D[15..0]</text>
<text x="348.6" y="55.6">MAIN_ABUF[6..1]</text>
<text x="350.9" y="59.4">MAIN_D[15..0]</text>
<text x="365.8" y="54.5">MAIN_ABUF[5..0]</text>
<text x="368.8" y="58.3">MAIN_D[15..0]</text>
<text x="311.1" y="62.1">MAIN_A[19..0]</text>
<text x="329.1" y="63.2">MAIN_A[13..0]</text>
<text x="270.6" y="70.8">OBJSET[1..0]</text>
<text x="287.3" y="69.7">OBJSET[1..0]</text>
<text x="311.1" y="69.7">MBRIT[2..0]</text>
<text x="329.1" y="70.8">MBRIT[2..0]</text>
<text x="269.8" y="81">MAIN_A[19..0]</text>
<text x="286.5" y="79.9">MAIN_A[19..0]</text>
<text x="138.4" y="111.6">MAIN_D[15..0]</text>
<text x="156.4" y="112.7">MAIN_D[15..0]</text>
<text x="311.1" y="110.4">MAIN_A[19..0]</text>
<text x="311.1" y="112.9">MAIN_ABUF[5..0]</text>
<text x="329.1" y="111.5">MAIN_A[16..0]</text>
<text x="138.4" y="114.2">PSACA[1..4]</text>
<text x="156.4" y="115.3">PSACA[1..4]</text>
<text x="311.1" y="118">MAIN_D[15..0]</text>
<text x="329.1" y="114">MAIN_ABUF[6..1]</text>
<text x="329.1" y="119.1">MAIN_D[15..0]</text>
<text x="350.8" y="119.1">MAIN_DB[7..0]</text>
<text x="355.8" y="116.5">DFI[7..0]</text>
<text x="368.8" y="118">MAIN_DB[7..0]</text>
<text x="373.8" y="115.4">DFI[7..0]</text>
<text x="355" y="121.6">DSB[7..0]</text>
<text x="373" y="120.5">DSB[7..0]</text>
<text x="180.5" y="128">MBRIT[2..0]</text>
<text x="198.5" y="126.9">MBRIT[2..0]</text>
<text x="355.2" y="139.4">DSA[7..0]</text>
<text x="373.2" y="138.3">DSA[7..0]</text>
<text x="311.1" y="173.9">MAIN_DB[7..0]</text>
<text x="311.1" y="168.8">OBJPXL[8..0]</text>
<text x="329.1" y="169.9">OBJPXL[8..0]</text>
<text x="311.1" y="178.9">DFI[7..0]</text>
<text x="329.1" y="175">MAIN_DB[7..0]</text>
<text x="231.1" y="180.2">MBRIT[2..0]</text>
<text x="247.8" y="181.3">MBRIT[2..0]</text>
<text x="271.5" y="182.6">PSPXL[6..0]</text>
<text x="289.5" y="181.5">PSPXL[6..0]</text>
<text x="311.1" y="181.5">DSB[7..0]</text>
<text x="329.1" y="180">DFI[7..0]</text>
<text x="329.1" y="182.6">DSB[7..0]</text>
<text x="231.1" y="190.4">MAIN_D[15..0]</text>
<text x="247.8" y="191.5">MAIN_D[15..0]</text>
<text x="311.1" y="196.7">MAIN_A[19..0]</text>
<text x="329.1" y="197.8">MAIN_A[11..0]</text>
<text x="231.1" y="208.2">MAIN_A[19..0]</text>
<text x="247.8" y="209.3">MAIN_A[19..0]</text>
<text x="311.1" y="205.6">MAIN_D[15..0]</text>
<text x="329.1" y="206.7">MAIN_D[15..10]</text>
<text x="231.1" y="210.7">PSACA[1..4]</text>
<text x="247.8" y="211.8">PSACA[1..4]</text>
<text x="311.1" y="212">DSA[7..0]</text>
<text x="329.1" y="213.1">DSA[7..0]</text>
<text x="311.1" y="224.7">MAIN_ABUF[5..0]</text>
<text x="311.1" y="222.1">PSPXL[6..0]</text>
<text x="329.1" y="223.2">PSPXL[6..0]</text>
<text x="329.1" y="225.8">MAIN_ABUF[4..1]</text>
</g>
<g font-size="1.3" fill="#0000c2">
<text x="36.5" y="66.2">CONEXION OF THE BIT 15 IS IN DUBT OF BEING SOMENTHING.</text>
<text x="36.5" y="68.2">-CHECK MAME REPORT.</text>
<text x="36.5" y="70.3">-CHECK CABINET PAGE.</text>
<text x="39.4" y="101.6">VSS</text>
<text x="96.6" y="101.6">VSS</text>
<text x="39.4" y="116.8">TEST</text>
</g>
<g font-size="1.3" fill="#a90000">
<text x="52.6" y="81.3">1</text>
<text x="52.6" y="83.8">2</text>
<text x="85.6" y="83.8">B</text>
<text x="85.7" y="81.3">A</text>
<text x="52.6" y="86.3">3</text>
<text x="52.6" y="88.9">4</text>
<text x="85.6" y="86.3">C</text>
<text x="85.6" y="88.9">D</text>
<text x="52.6" y="91.4">5</text>
<text x="52.6" y="94">6</text>
<text x="85.7" y="91.4">E</text>
<text x="85.7" y="94">F</text>
<text x="52.6" y="99">8</text>
<text x="52.6" y="101.6">9</text>
<text x="85.6" y="101.6">K</text>
<text x="85.8" y="99">J</text>
<text x="52" y="106.7">11</text>
<text x="85.5" y="106.7">M</text>
<text x="85.7" y="104.1">L</text>
<text x="52" y="109.2">12</text>
<text x="52" y="111.7">13</text>
<text x="85.6" y="109.2">N</text>
<text x="85.6" y="111.7">P</text>
<text x="52" y="114.3">14</text>
<text x="52" y="116.8">15</text>
<text x="52" y="119.4">16</text>
<text x="85.6" y="114.3">R</text>
<text x="85.7" y="116.8">S</text>
<text x="85.8" y="119.4">T</text>
<text x="52" y="121.9">17</text>
<text x="52" y="124.4">18</text>
<text x="85.6" y="121.9">U</text>
<text x="85.7" y="124.4">V</text>
<text x="52" y="127">19</text>
<text x="52" y="129.5">20</text>
<text x="85.5" y="127">W</text>
<text x="85.7" y="129.5">X</text>
<text x="52" y="132.1">21</text>
<text x="52" y="134.6">22</text>
<text x="52" y="137.1">23</text>
<text x="85.7" y="134.6">Z</text>
<text x="85.7" y="137.1">a</text>
<text x="85.7" y="132.1">Y</text>
<text x="52" y="139.7">24</text>
<text x="52" y="142.2">25</text>
<text x="85.7" y="139.7">b</text>
<text x="85.7" y="142.2">c</text>
<text x="52" y="144.8">26</text>
<text x="52" y="147.3">27</text>
<text x="52" y="149.8">28</text>
<text x="85.7" y="144.8">d</text>
<text x="85.7" y="147.3">e</text>
<text x="85.9" y="149.8">f</text>
</g>
<g font-size="1.3" fill="#725600">
<text x="327.7" y="82.3">File: objects.kicad_sch</text>
<text x="154.9" y="93.7">File: sound.kicad_sch</text>
<text x="246.4" y="136.9">File: main.kicad_sch</text>
<text x="327.7" y="152.2">File: scroll.kicad_sch</text>
<text x="246.4" y="163.6">File: capacitors.kicad_sch</text>
<text x="154.9" y="222">File: io_cabinet.kicad_sch</text>
<text x="246.4" y="227.1">File: psac.kicad_sch</text>
<text x="327.7" y="236">File: colmix.kicad_sch</text>
</g>
<text font-size=".8" fill="#840000" x="62.6" y="151.7">JAMMA HARNESS FEMALE</text>
</svg>
